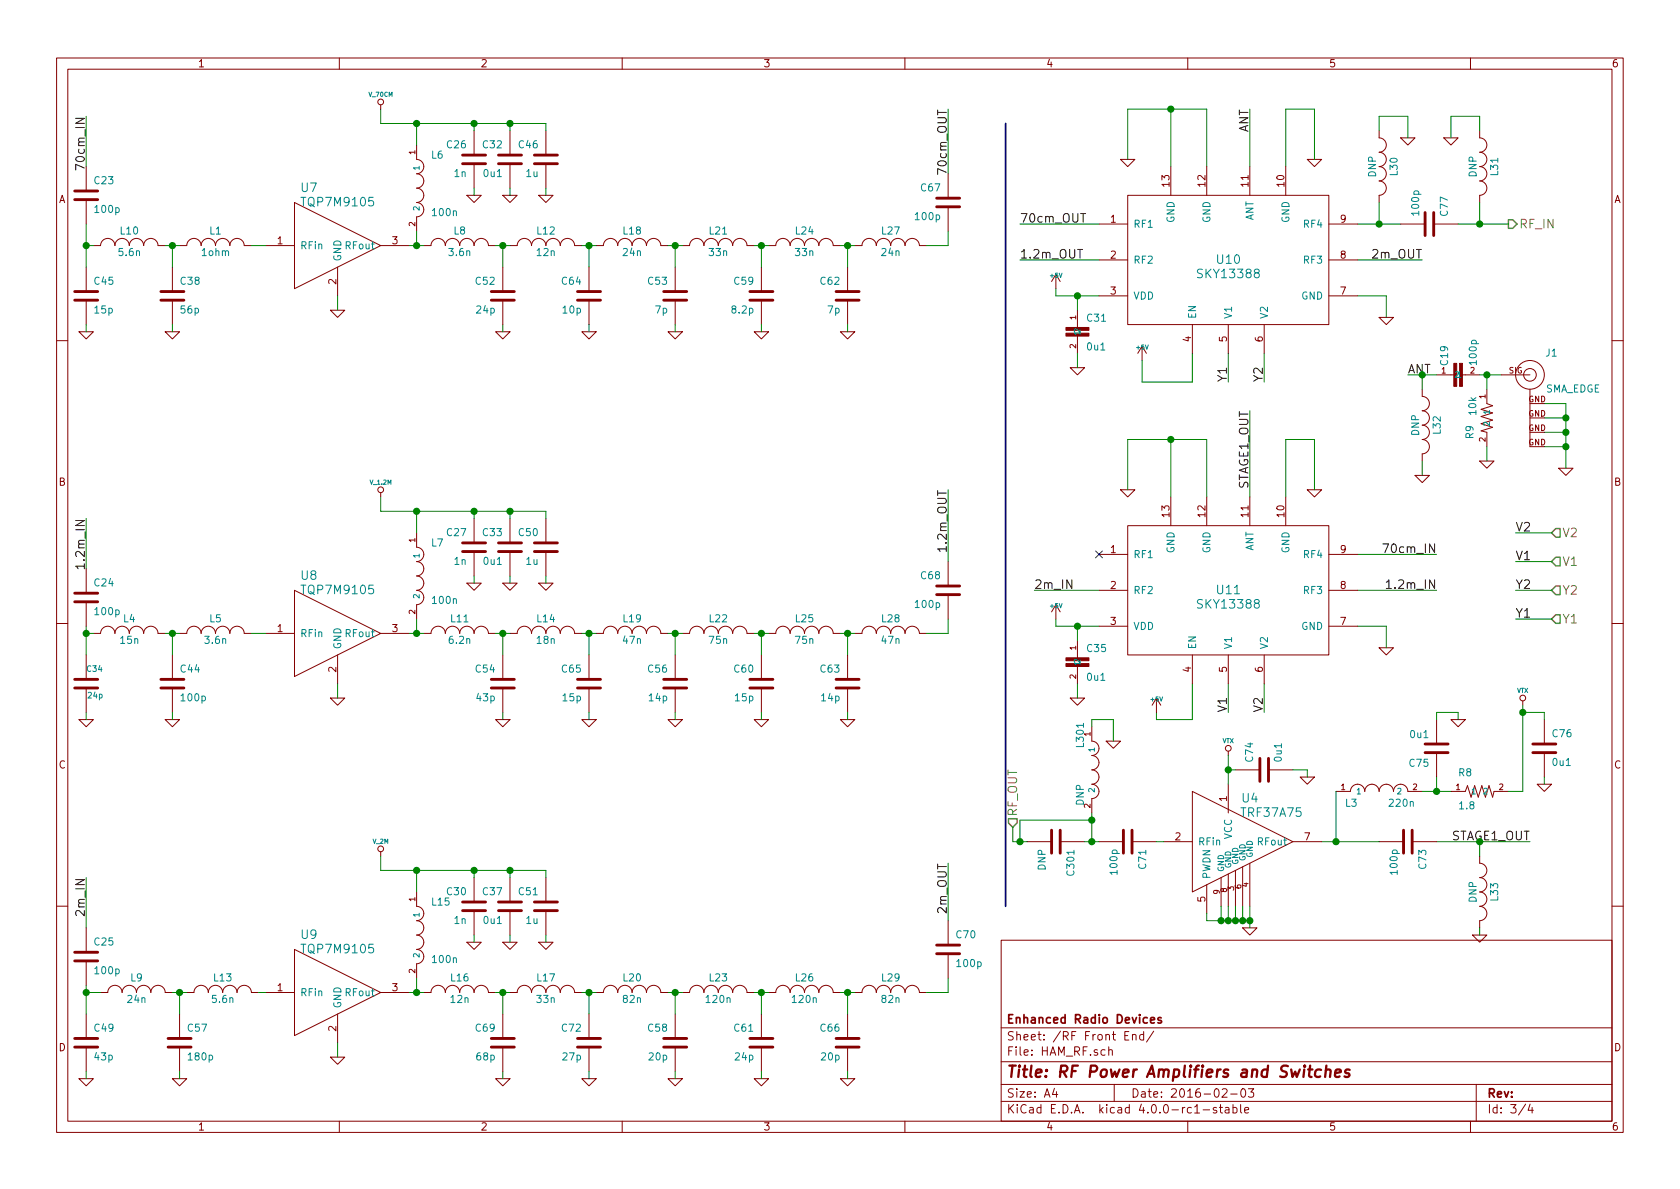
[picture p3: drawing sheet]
<svg xmlns="http://www.w3.org/2000/svg" width="297mm" height="210mm" viewBox="0 0 297 210" stroke-linecap="round" stroke-linejoin="round" font-family="sans-serif">
<g fill="none" stroke="#840000" stroke-width=".18">
<path d="M10 10.3h277v189.9h-277zM12 12.2h273v186.1h-273zM60 10.3v1.9M67.3 18.5v.8M110 10.3v1.9M160 10.3v1.9M210 10.3v1.9M260 10.3v1.9M15.2 29.5v4.3M15.2 35.3v4.3M52.1 35.8l15.2 7.6-15.2 7.6zM73.7 25.6v2.6a1.27 1.27 0 0 1 1.2 1.3 1.27 1.27 0 0 1-1.2 1.2 1.27 1.27 0 0 1 1.2 1.3 1.27 1.27 0 0 1-1.2 1.3 1.27 1.27 0 0 1 1.2 1.2 1.27 1.27 0 0 1-1.2 1.3 1.27 1.27 0 0 1 1.2 1.3 1.27 1.27 0 0 1-1.2 1.2v2.6"/>
<path d="M82.5 34.5h2.6l-1.3 1.3zM83.8 23.1v4.3M83.8 29v4.3M88.9 34.5h2.5l-1.2 1.3zM90.2 23.1v4.3M90.2 29v4.3M95.2 34.5h2.6l-1.3 1.3zM96.5 23.1v4.3M96.5 29v4.3M167.6 30.7v4.3M167.6 36.6v4.3M194.3 39.6h5.1"/>
<path d="M198.1 28.2h2.6l-1.3 1.3zM199.4 34.5h35.5v22.9h-35.5zM207 29.5v5M213.4 29.5v5M221 29.5v5M227.3 29.5v5M231.1 28.2h2.6l-1.3 1.3zM234.9 39.6h5.1M243.8 23.1v1.3a1.27 1.27 0 0 1 1.3 1.2 1.27 1.27 0 0 1-1.3 1.3 1.27 1.27 0 0 1 1.3 1.3 1.27 1.27 0 0 1-1.3 1.3 1.27 1.27 0 0 1 1.3 1.2 1.27 1.27 0 0 1-1.3 1.3 1.27 1.27 0 0 1 1.3 1.3 1.27 1.27 0 0 1-1.3 1.2v1.3M247.6 24.4h2.6l-1.3 1.2zM247.6 39.6h4.4M253.5 39.6h4.3"/>
<path d="M255.3 24.4h2.5l-1.3 1.2zM261.6 23.1v1.3a1.27 1.27 0 0 1 1.3 1.2 1.27 1.27 0 0 1-1.3 1.3 1.27 1.27 0 0 1 1.3 1.3 1.27 1.27 0 0 1-1.3 1.3 1.27 1.27 0 0 1 1.3 1.2 1.27 1.27 0 0 1-1.3 1.3 1.27 1.27 0 0 1 1.3 1.3 1.27 1.27 0 0 1-1.3 1.2v1.3M14 58.7h2.5l-1.3 1.2zM15.2 47.2v4.4M15.2 53.1v4.3M16.5 43.4h1.3a1.27 1.27 0 0 1 1.2-1.2 1.27 1.27 0 0 1 1.3 1.2 1.27 1.27 0 0 1 1.3-1.2 1.27 1.27 0 0 1 1.3 1.2 1.27 1.27 0 0 1 1.2-1.2 1.27 1.27 0 0 1 1.3 1.2 1.27 1.27 0 0 1 1.3-1.2 1.27 1.27 0 0 1 1.2 1.2h1.3M29.2 58.7h2.5l-1.2 1.2zM30.5 47.2v4.4M30.5 53.1v4.3M31.7 43.4h1.3a1.27 1.27 0 0 1 1.3-1.2 1.27 1.27 0 0 1 1.3 1.2 1.27 1.27 0 0 1 1.2-1.2 1.27 1.27 0 0 1 1.3 1.2 1.27 1.27 0 0 1 1.3-1.2 1.27 1.27 0 0 1 1.2 1.2 1.27 1.27 0 0 1 1.3-1.2 1.27 1.27 0 0 1 1.3 1.2h1.2M47 43.4h5.1M58.4 54.9h2.6l-1.3 1.2z"/>
<path d="M59.7 47.2v5.1M67.3 43.4h5.1M74.9 43.4h1.3a1.27 1.27 0 0 1 1.3-1.2 1.27 1.27 0 0 1 1.2 1.2 1.27 1.27 0 0 1 1.3-1.2 1.27 1.27 0 0 1 1.3 1.2 1.27 1.27 0 0 1 1.2-1.2 1.27 1.27 0 0 1 1.3 1.2 1.27 1.27 0 0 1 1.3-1.2 1.27 1.27 0 0 1 1.3 1.2h1.2M87.6 58.7h2.6l-1.3 1.2zM88.9 47.2v4.4M88.9 53.1v4.3M90.2 43.4h1.2a1.27 1.27 0 0 1 1.3-1.2 1.27 1.27 0 0 1 1.3 1.2 1.27 1.27 0 0 1 1.2-1.2 1.27 1.27 0 0 1 1.3 1.2 1.27 1.27 0 0 1 1.3-1.2 1.27 1.27 0 0 1 1.3 1.2 1.27 1.27 0 0 1 1.2-1.2 1.27 1.27 0 0 1 1.3 1.2h1.3M102.9 58.7h2.5l-1.3 1.2zM104.1 47.2v4.4M104.1 53.1v4.3M105.4 43.4h1.3a1.27 1.27 0 0 1 1.2-1.2 1.27 1.27 0 0 1 1.3 1.2 1.27 1.27 0 0 1 1.3-1.2 1.27 1.27 0 0 1 1.3 1.2 1.27 1.27 0 0 1 1.2-1.2 1.27 1.27 0 0 1 1.3 1.2 1.27 1.27 0 0 1 1.3-1.2 1.27 1.27 0 0 1 1.2 1.2h1.3M118.1 58.7h2.5l-1.2 1.2z"/>
<path d="M119.4 47.2v4.4M119.4 53.1v4.3M120.6 43.4h1.3a1.27 1.27 0 0 1 1.3-1.2 1.27 1.27 0 0 1 1.3 1.2 1.27 1.27 0 0 1 1.2-1.2 1.27 1.27 0 0 1 1.3 1.2 1.27 1.27 0 0 1 1.3-1.2 1.27 1.27 0 0 1 1.2 1.2 1.27 1.27 0 0 1 1.3-1.2 1.27 1.27 0 0 1 1.3 1.2h1.2M133.3 58.7h2.6l-1.3 1.2zM134.6 47.2v4.4M134.6 53.1v4.3M135.9 43.4h1.3a1.27 1.27 0 0 1 1.2-1.2 1.27 1.27 0 0 1 1.3 1.2 1.27 1.27 0 0 1 1.3-1.2 1.27 1.27 0 0 1 1.2 1.2 1.27 1.27 0 0 1 1.3-1.2 1.27 1.27 0 0 1 1.3 1.2 1.27 1.27 0 0 1 1.2-1.2 1.27 1.27 0 0 1 1.3 1.2h1.3M148.6 58.7h2.5l-1.2 1.2zM149.9 47.2v4.4M149.9 53.1v4.3M151.1 43.4h1.3a1.27 1.27 0 0 1 1.3-1.2 1.27 1.27 0 0 1 1.2 1.2 1.27 1.27 0 0 1 1.3-1.2 1.27 1.27 0 0 1 1.3 1.2 1.27 1.27 0 0 1 1.2-1.2 1.27 1.27 0 0 1 1.3 1.2 1.27 1.27 0 0 1 1.3-1.2 1.27 1.27 0 0 1 1.3 1.2h1.2M186.7 48.5l-.8 1.3"/>
<path d="M186.7 48.5v2.5M186.7 48.5l.8 1.3M190.5 54.9v3M190.5 59.4v3.1M194.3 46h5.1M194.3 52.3h5.1M210.8 57.4v5.1M217.2 57.4v5.1M223.5 57.4v5.1M234.9 46h5.1M234.9 52.3h5.1M243.8 56.1h2.6l-1.3 1.3z"/>
<path d="M10 60.2h2M189.2 65h2.6l-1.3 1.3zM201.9 61.2l-.7 1.3M201.9 61.2v2.5M201.9 61.2l.8 1.3M251.5 68.8v1.3a1.27 1.27 0 0 1 1.2 1.3 1.27 1.27 0 0 1-1.2 1.2 1.27 1.27 0 0 1 1.2 1.3 1.27 1.27 0 0 1-1.2 1.3 1.27 1.27 0 0 1 1.2 1.2 1.27 1.27 0 0 1-1.2 1.3 1.27 1.27 0 0 1 1.2 1.3 1.27 1.27 0 0 1-1.2 1.3v1.2M254 66.3h3M258.6 66.3h3M262.9 68.8v2.6l1 .3-2 .7 2 .6-2 .7 2 .6-2 .6 2 .7-2 .6 1 .2v2.6M265.4 66.3h5.1M270.5 68.8v10.2h2.5M270.5 76.4h2.5"/>
<path d="M270.5 73.9h2.5M270.5 71.4h2.5M285 60.2h2M67.3 87.1v.8M73.7 94.2v2.6a1.27 1.27 0 0 1 1.2 1.2 1.27 1.27 0 0 1-1.2 1.3 1.27 1.27 0 0 1 1.2 1.3 1.27 1.27 0 0 1-1.2 1.2 1.27 1.27 0 0 1 1.2 1.3 1.27 1.27 0 0 1-1.2 1.3 1.27 1.27 0 0 1 1.2 1.3 1.27 1.27 0 0 1-1.2 1.2v2.6M83.8 91.7v4.3M83.8 97.5v4.3M90.2 91.7v4.3M90.2 97.5v4.3M96.5 91.7v4.3M96.5 97.5v4.3M167.6 99.3v4.3"/>
<path d="M194.3 98h5.1M198.1 86.6h2.6l-1.3 1.3zM199.4 93h35.5v22.8h-35.5zM207 87.9v5.1M213.4 87.9v5.1M221 87.9v5.1M227.3 87.9v5.1M231.1 86.6h2.6l-1.3 1.3zM234.9 98h5.1M250.2 84.1h2.5l-1.2 1.2zM261.6 81.5h2.6l-1.3 1.3zM275.6 82.8h2.5l-1.2 1.3z"/>
<path d="M10 110.3h2M15.2 100.6v4.3M15.2 106.4v4.3M15.2 115.8v4.3M16.5 112h1.3a1.27 1.27 0 0 1 1.2-1.3 1.27 1.27 0 0 1 1.3 1.3 1.27 1.27 0 0 1 1.3-1.3 1.27 1.27 0 0 1 1.3 1.3 1.27 1.27 0 0 1 1.2-1.3 1.27 1.27 0 0 1 1.3 1.3 1.27 1.27 0 0 1 1.3-1.3 1.27 1.27 0 0 1 1.2 1.3h1.3M30.5 115.8v4.3M31.7 112h1.3a1.27 1.27 0 0 1 1.3-1.3 1.27 1.27 0 0 1 1.3 1.3 1.27 1.27 0 0 1 1.2-1.3 1.27 1.27 0 0 1 1.3 1.3 1.27 1.27 0 0 1 1.3-1.3 1.27 1.27 0 0 1 1.2 1.3 1.27 1.27 0 0 1 1.3-1.3 1.27 1.27 0 0 1 1.3 1.3h1.2M47 112h5.1M52.1 104.4l15.2 7.6-15.2 7.6zM59.7 115.8v5.1M67.3 112h5.1M74.9 112h1.3a1.27 1.27 0 0 1 1.3-1.3 1.27 1.27 0 0 1 1.2 1.3 1.27 1.27 0 0 1 1.3-1.3 1.27 1.27 0 0 1 1.3 1.3 1.27 1.27 0 0 1 1.2-1.3 1.27 1.27 0 0 1 1.3 1.3 1.27 1.27 0 0 1 1.3-1.3 1.27 1.27 0 0 1 1.3 1.3h1.2"/>
<path d="M82.5 103.1h2.6l-1.3 1.3zM88.9 103.1h2.5l-1.2 1.3zM88.9 115.8v4.3M90.2 112h1.2a1.27 1.27 0 0 1 1.3-1.3 1.27 1.27 0 0 1 1.3 1.3 1.27 1.27 0 0 1 1.2-1.3 1.27 1.27 0 0 1 1.3 1.3 1.27 1.27 0 0 1 1.3-1.3 1.27 1.27 0 0 1 1.3 1.3 1.27 1.27 0 0 1 1.2-1.3 1.27 1.27 0 0 1 1.3 1.3h1.3M95.2 103.1h2.6l-1.3 1.3zM104.1 115.8v4.3M105.4 112h1.3a1.27 1.27 0 0 1 1.2-1.3 1.27 1.27 0 0 1 1.3 1.3 1.27 1.27 0 0 1 1.3-1.3 1.27 1.27 0 0 1 1.3 1.3 1.27 1.27 0 0 1 1.2-1.3 1.27 1.27 0 0 1 1.3 1.3 1.27 1.27 0 0 1 1.3-1.3 1.27 1.27 0 0 1 1.2 1.3h1.3M119.4 115.8v4.3M120.6 112h1.3a1.27 1.27 0 0 1 1.3-1.3 1.27 1.27 0 0 1 1.3 1.3 1.27 1.27 0 0 1 1.2-1.3 1.27 1.27 0 0 1 1.3 1.3 1.27 1.27 0 0 1 1.3-1.3 1.27 1.27 0 0 1 1.2 1.3 1.27 1.27 0 0 1 1.3-1.3 1.27 1.27 0 0 1 1.3 1.3h1.2M134.6 115.8v4.3M135.9 112h1.3a1.27 1.27 0 0 1 1.2-1.3 1.27 1.27 0 0 1 1.3 1.3 1.27 1.27 0 0 1 1.3-1.3 1.27 1.27 0 0 1 1.2 1.3 1.27 1.27 0 0 1 1.3-1.3 1.27 1.27 0 0 1 1.3 1.3 1.27 1.27 0 0 1 1.2-1.3 1.27 1.27 0 0 1 1.3 1.3h1.3M149.9 115.8v4.3"/>
<path d="M151.1 112h1.3a1.27 1.27 0 0 1 1.3-1.3 1.27 1.27 0 0 1 1.2 1.3 1.27 1.27 0 0 1 1.3-1.3 1.27 1.27 0 0 1 1.3 1.3 1.27 1.27 0 0 1 1.2-1.3 1.27 1.27 0 0 1 1.3 1.3 1.27 1.27 0 0 1 1.3-1.3 1.27 1.27 0 0 1 1.3 1.3h1.2M167.6 105.2v4.3M186.7 106.9v2.6M186.7 106.9l-.8 1.3M186.7 106.9l.8 1.3M190.5 113.3v3M190.5 117.9v3M194.3 104.4h5.1M194.3 110.7h5.1M210.8 115.8v5.1M217.2 115.8v5.1M223.5 115.8v5.1"/>
<path d="M234.9 104.4h5.1M234.9 110.7h5.1M243.8 114.5h2.6l-1.3 1.3zM285 110.3h2M14 127.2h2.5l-1.3 1.3zM15.2 121.7v4.3M29.2 127.2h2.5l-1.2 1.3zM30.5 121.7v4.3M58.4 123.4h2.6l-1.3 1.3zM87.6 127.2h2.6l-1.3 1.3zM88.9 121.7v4.3M102.9 127.2h2.5l-1.3 1.3z"/>
<path d="M104.1 121.7v4.3M118.1 127.2h2.5l-1.2 1.3zM119.4 121.7v4.3M133.3 127.2h2.6l-1.3 1.3zM134.6 121.7v4.3M148.6 127.2h2.5l-1.2 1.3zM149.9 121.7v4.3M189.2 123.4h2.6l-1.3 1.3zM193 128.5v2.6a1.27 1.27 0 0 1 1.3 1.2 1.27 1.27 0 0 1-1.3 1.3 1.27 1.27 0 0 1 1.3 1.3 1.27 1.27 0 0 1-1.3 1.2 1.27 1.27 0 0 1 1.3 1.3 1.27 1.27 0 0 1-1.3 1.3 1.27 1.27 0 0 1 1.3 1.2 1.27 1.27 0 0 1-1.3 1.3v2.6M195.6 131.1h2.5l-1.3 1.2zM204.5 123.4l-.8 1.3M204.5 123.4v2.6"/>
<path d="M204.5 123.4l.7 1.3M210.8 139.9l17.8 8.9-17.8 8.9zM217.2 132.8v.8M217.2 138.7v5.1M218.4 136.1h4.4M224.3 136.1h4.3M229.9 137.4h2.5l-1.3 1.3zM236.2 139.9h2.6a1.27 1.27 0 0 1 1.2-1.2 1.27 1.27 0 0 1 1.3 1.2 1.27 1.27 0 0 1 1.3-1.2 1.27 1.27 0 0 1 1.2 1.2 1.27 1.27 0 0 1 1.3-1.2 1.27 1.27 0 0 1 1.3 1.2 1.27 1.27 0 0 1 1.2-1.2 1.27 1.27 0 0 1 1.3 1.2h2.6M254 127.2v4.4M254 133.1v4.3M256.5 127.2h2.6l-1.3 1.3zM256.5 139.9h2.6l.4-1 .6 2.1 .6-2.1 .7 2.1 .6-2.1 .6 2.1 .7-2.1 .6 2.1 .3-1.1h2.5"/>
<path d="M269.2 123.9v.8M271.8 138.7h2.5l-1.3 1.2zM273 127.2v4.4M273 133.1v4.3M67.3 150.6v.8M73.7 157.7v2.6a1.27 1.27 0 0 1 1.2 1.2 1.27 1.27 0 0 1-1.2 1.3 1.27 1.27 0 0 1 1.2 1.3 1.27 1.27 0 0 1-1.2 1.2 1.27 1.27 0 0 1 1.2 1.3 1.27 1.27 0 0 1-1.2 1.3 1.27 1.27 0 0 1 1.2 1.3 1.27 1.27 0 0 1-1.2 1.2v2.6M83.8 155.2v4.3M90.2 155.2v4.3M96.5 155.2v4.3M181.6 148.8h4.3M187.5 148.8h4.3M194.3 148.8h4.3"/>
<path d="M200.2 148.8h4.3M205.7 148.8h5.1M213.4 156.5v5M215.9 155.2v5.1M217.2 154.6v5.7M218.4 153.9v6.4M219.7 153.3v7M221 152.7v7.6M228.6 148.8h5.1M243.8 148.8h4.4M249.7 148.8h4.3M261.6 151.4v1.2a1.27 1.27 0 0 1 1.3 1.3 1.27 1.27 0 0 1-1.3 1.3 1.27 1.27 0 0 1 1.3 1.3 1.27 1.27 0 0 1-1.3 1.2 1.27 1.27 0 0 1 1.3 1.3 1.27 1.27 0 0 1-1.3 1.3 1.27 1.27 0 0 1 1.3 1.2 1.27 1.27 0 0 1-1.3 1.3v1.3"/>
<path d="M10 160.2h2M15.2 164.1v4.3M15.2 169.9v4.3M15.2 179.3v4.3M17.8 175.5h1.2a1.27 1.27 0 0 1 1.3-1.3 1.27 1.27 0 0 1 1.3 1.3 1.27 1.27 0 0 1 1.3-1.3 1.27 1.27 0 0 1 1.2 1.3 1.27 1.27 0 0 1 1.3-1.3 1.27 1.27 0 0 1 1.3 1.3 1.27 1.27 0 0 1 1.2-1.3 1.27 1.27 0 0 1 1.3 1.3h1.3M31.7 179.3v4.3M33 175.5h1.3a1.27 1.27 0 0 1 1.3-1.3 1.27 1.27 0 0 1 1.2 1.3 1.27 1.27 0 0 1 1.3-1.3 1.27 1.27 0 0 1 1.3 1.3 1.27 1.27 0 0 1 1.2-1.3 1.27 1.27 0 0 1 1.3 1.3 1.27 1.27 0 0 1 1.3-1.3 1.27 1.27 0 0 1 1.2 1.3h1.3M47 175.5h5.1M52.1 167.9l15.2 7.6-15.2 7.6zM59.7 179.3v5.1M67.3 175.5h5.1M74.9 175.5h1.3a1.27 1.27 0 0 1 1.3-1.3 1.27 1.27 0 0 1 1.2 1.3 1.27 1.27 0 0 1 1.3-1.3 1.27 1.27 0 0 1 1.3 1.3 1.27 1.27 0 0 1 1.2-1.3 1.27 1.27 0 0 1 1.3 1.3 1.27 1.27 0 0 1 1.3-1.3 1.27 1.27 0 0 1 1.3 1.3h1.2"/>
<path d="M82.5 166.6h2.6l-1.3 1.3zM83.8 161v4.3M88.9 166.6h2.5l-1.2 1.3zM88.9 179.3v4.3M90.2 175.5h1.2a1.27 1.27 0 0 1 1.3-1.3 1.27 1.27 0 0 1 1.3 1.3 1.27 1.27 0 0 1 1.2-1.3 1.27 1.27 0 0 1 1.3 1.3 1.27 1.27 0 0 1 1.3-1.3 1.27 1.27 0 0 1 1.3 1.3 1.27 1.27 0 0 1 1.2-1.3 1.27 1.27 0 0 1 1.3 1.3h1.3M90.2 161v4.3M95.2 166.6h2.6l-1.3 1.3zM96.5 161v4.3M104.1 179.3v4.3M105.4 175.5h1.3a1.27 1.27 0 0 1 1.2-1.3 1.27 1.27 0 0 1 1.3 1.3 1.27 1.27 0 0 1 1.3-1.3 1.27 1.27 0 0 1 1.3 1.3 1.27 1.27 0 0 1 1.2-1.3 1.27 1.27 0 0 1 1.3 1.3 1.27 1.27 0 0 1 1.3-1.3 1.27 1.27 0 0 1 1.2 1.3h1.3M119.4 179.3v4.3M120.6 175.5h1.3a1.27 1.27 0 0 1 1.3-1.3 1.27 1.27 0 0 1 1.3 1.3 1.27 1.27 0 0 1 1.2-1.3 1.27 1.27 0 0 1 1.3 1.3 1.27 1.27 0 0 1 1.3-1.3 1.27 1.27 0 0 1 1.2 1.3 1.27 1.27 0 0 1 1.3-1.3 1.27 1.27 0 0 1 1.3 1.3h1.2"/>
<path d="M134.6 179.3v4.3M135.9 175.5h1.3a1.27 1.27 0 0 1 1.2-1.3 1.27 1.27 0 0 1 1.3 1.3 1.27 1.27 0 0 1 1.3-1.3 1.27 1.27 0 0 1 1.2 1.3 1.27 1.27 0 0 1 1.3-1.3 1.27 1.27 0 0 1 1.3 1.3 1.27 1.27 0 0 1 1.2-1.3 1.27 1.27 0 0 1 1.3 1.3h1.3M149.9 179.3v4.3M151.1 175.5h1.3a1.27 1.27 0 0 1 1.3-1.3 1.27 1.27 0 0 1 1.2 1.3 1.27 1.27 0 0 1 1.3-1.3 1.27 1.27 0 0 1 1.3 1.3 1.27 1.27 0 0 1 1.2-1.3 1.27 1.27 0 0 1 1.3 1.3 1.27 1.27 0 0 1 1.3-1.3 1.27 1.27 0 0 1 1.3 1.3h1.2M167.6 162.8v4.3M167.6 168.7v4.3M177 166.3h108v32h-108zM219.7 164.1h2.5l-1.2 1.2zM260.3 165.3h2.6l-1.3 1.3zM285 160.2h2M14 190.7h2.5l-1.3 1.3zM15.2 185.2v4.3"/>
<path d="M30.5 190.7h2.5l-1.3 1.3zM31.7 185.2v4.3M58.4 186.9h2.6l-1.3 1.3zM60 198.3v1.9M87.6 190.7h2.6l-1.3 1.3zM88.9 185.2v4.3M102.9 190.7h2.5l-1.3 1.3zM104.1 185.2v4.3M110 198.3v1.9M118.1 190.7h2.5l-1.2 1.3zM119.4 185.2v4.3M133.3 190.7h2.6l-1.3 1.3z"/>
<path d="M134.6 185.2v4.3M148.6 190.7h2.5l-1.2 1.3zM149.9 185.2v4.3M160 198.3v1.9M177 194.8h108M177 191.8h108M177 187.8h108M177 181.8h108M186.4 192.5l-.3 1h.9M186.8 193v1M196 185.7l.2-.1 .4 .1 .1 .9M196 185.1v1.5"/>
<path d="M197 191.8v3M198.9 183.1h.5M199.6 182.4h-.7v1.5h.7M200.2 183.1l.2-.2 .4 .1 .1 .9M200.2 182.9v1M202.2 183l-.4-.1-.3 .3 .1 .6 .2 .1 .4-.1M202.2 182.4v1.5M204 182.3l-1.3 2M210 198.3v1.9M211.2 196.8h.9M212.7 196.3h1.2M215.1 195.9a.37 .37 0 0 0-.6 .1l.1 .3 .5 .1 .1 .1-.3 .3-.4-.1"/>
<path d="M215.6 195.8h.6M215.8 195.3v1.3l.4 .2M216.1 192.7l.2-.2h.4l.3 .5-1 1h1M216.7 195.9h.5l.1 .9M217.3 196.2l-.5 .1-.2 .2 .2 .3 .5-.1M217.6 193.5h1.1M218 195.9l.4-.1 .3 .3-.1 .6h-.6M218 195.3v1.5M219.4 195.3v1.3l.2 .2M219.5 192.7l.2-.2a.81 .81 0 0 1 .6 .6 .81 .81 0 0 1-.3 .8l-.1 .1a.79 .79 0 0 1-.4-1.3zM220.1 196.3l.7-.1-.1-.3-.4-.1-.2 .2v.7h.6M220.7 192.5h1l-.5 .6 .4 .1v.7l-.2 .1-.7-.1"/>
<path d="M260 198.3v1.9M261 191.8v6.5M269.7 195.2l-1.2 2M270.5 195.2l-.3 1.1h.9M270.9 195.8v1"/>
<circle cx="67.3" cy="18" r=".51"/>
<circle cx="270.5" cy="66.3" r="2.54"/>
<circle cx="270.5" cy="66.3" r="1.12"/>
<circle cx="67.3" cy="86.6" r=".51"/>
<circle cx="217.2" cy="132.3" r=".51"/>
<circle cx="269.2" cy="123.4" r=".51"/>
<circle cx="67.3" cy="150.1" r=".51"/>
</g>
<path d="M233.6 189.2a.7 .7 0 0 0-1 .3v.8l.2 .1 .6-.1M234.4 189.3a.52 .52 0 0 1 .9 .1l-.1 1M234.5 188.4l-.2 2M236.1 189.8l1-.2-.1-.4h-.8l-.2 1 .3 .2 .6-.1M238.6 189.2l-.4-.1-.4 .4 .3 .3 .4 .1 .1 .3-.1 .1-.2 .1-.6-.1" fill="none" stroke="#840000" stroke-width=".41"/>
<path d="M203.4 180.4l.7-.1v-.3l-.4-.1-.3 .2 .1 .7h.6M205.3 180a.37 .37 0 0 0-.6 .1l.1 .3 .5 .1 .1 .1-.2 .3-.5-.1" fill="none" stroke="#840000" stroke-width=".3"/>
<path d="M266.7 38.9h.8l.7 .7-.7 .8h-.8zM274.3 99.3l.8-.8h.7v1.6h-.7zM274.3 94.2l.8-.7h.7v1.5h-.7zM275.1 108.7h.7v1.5h-.7l-.8-.7zM275.1 103.6h.7v1.6h-.7l-.8-.8zM178.3 144.8h1.5v.7l-.7 .8-.8-.8z" fill="none" stroke="#848400" stroke-width=".25"/>
<g fill="#008400" stroke="#008400" stroke-width=".25">
<circle cx="276.9" cy="76.4" r=".51"/>
<circle cx="276.9" cy="73.9" r=".51"/>
<circle cx="276.9" cy="79" r=".51"/>
<circle cx="236.2" cy="148.8" r=".51"/>
<circle cx="30.5" cy="43.4" r=".51"/>
<circle cx="104.1" cy="43.4" r=".51"/>
<circle cx="88.9" cy="43.4" r=".51"/>
<circle cx="83.8" cy="21.8" r=".51"/>
<circle cx="73.7" cy="21.8" r=".51"/>
<circle cx="90.2" cy="21.8" r=".51"/>
<circle cx="15.2" cy="175.5" r=".51"/>
<circle cx="31.8" cy="175.5" r=".51"/>
<circle cx="104.1" cy="175.5" r=".51"/>
<circle cx="88.9" cy="175.5" r=".51"/>
<circle cx="73.7" cy="153.9" r=".51"/>
<circle cx="73.7" cy="175.5" r=".51"/>
<circle cx="15.2" cy="112" r=".51"/>
<circle cx="30.5" cy="112" r=".51"/>
<circle cx="104.1" cy="112" r=".51"/>
<circle cx="88.9" cy="112" r=".51"/>
<circle cx="73.7" cy="90.4" r=".51"/>
<circle cx="73.7" cy="112" r=".51"/>
<circle cx="207" cy="19.3" r=".51"/>
<circle cx="190.5" cy="52.3" r=".51"/>
<circle cx="190.5" cy="110.7" r=".51"/>
<circle cx="207" cy="77.7" r=".51"/>
<circle cx="15.2" cy="43.4" r=".51"/>
<circle cx="134.6" cy="43.4" r=".51"/>
<circle cx="149.9" cy="43.4" r=".51"/>
<circle cx="119.4" cy="43.4" r=".51"/>
<circle cx="73.7" cy="43.4" r=".51"/>
<circle cx="83.8" cy="90.4" r=".51"/>
<circle cx="90.2" cy="90.4" r=".51"/>
<circle cx="83.8" cy="153.9" r=".51"/>
<circle cx="90.2" cy="153.9" r=".51"/>
<circle cx="134.6" cy="112" r=".51"/>
<circle cx="149.9" cy="112" r=".51"/>
<circle cx="119.4" cy="112" r=".51"/>
<circle cx="134.6" cy="175.5" r=".51"/>
<circle cx="149.9" cy="175.5" r=".51"/>
<circle cx="119.4" cy="175.5" r=".51"/>
<circle cx="217.2" cy="136.1" r=".51"/>
<circle cx="254" cy="139.9" r=".51"/>
<circle cx="269.2" cy="126" r=".51"/>
<circle cx="243.8" cy="39.6" r=".51"/>
<circle cx="261.6" cy="39.6" r=".51"/>
<circle cx="251.5" cy="66.3" r=".51"/>
<circle cx="262.9" cy="66.3" r=".51"/>
<circle cx="221" cy="162.8" r=".51"/>
<circle cx="215.9" cy="162.8" r=".51"/>
<circle cx="217.2" cy="162.8" r=".51"/>
<circle cx="218.4" cy="162.8" r=".51"/>
<circle cx="219.7" cy="162.8" r=".51"/>
<circle cx="180.3" cy="148.8" r=".51"/>
<circle cx="193" cy="148.8" r=".51"/>
<circle cx="193" cy="145" r=".51"/>
</g>
<g fill="none" stroke="#008400" stroke-width=".18">
<path d="M67.3 19.3v2.5h29.2v1.3M167.6 19.3v11.4M207 19.3v10.2M221 19.3v10.2M15.2 20.6v8.9M15.2 39.6v7.6M73.7 21.8v3.8M83.8 21.8v1.3M83.8 33.3v1.2M90.2 21.8v1.3M90.2 33.3v1.2M96.5 33.3v1.2"/>
<path d="M180.3 39.6h14M199.4 28.2v-8.9h14v10.2M232.4 28.2v-8.9h-5.1v10.2M240 39.6h7.6M243.8 23.1v-2.5h5.1v3.8M243.8 35.8v3.8M257.8 39.6h8.9M261.6 23.1v-2.5h-5.1v3.8M261.6 35.8v3.8M15.2 57.4v1.3M15.2 43.4h1.3M29.2 43.4h2.5"/>
<path d="M30.5 43.4v3.8M30.5 57.4v1.3M44.4 43.4h2.6M59.7 52.3v2.6M72.4 43.4h2.5M73.7 40.9v2.5M87.6 43.4h2.6M88.9 43.4v3.8M88.9 57.4v1.3M102.9 43.4h2.5M104.1 43.4v3.8M104.1 57.4v1.3"/>
<path d="M118.1 43.4h2.5M119.4 43.4v3.8M119.4 57.4v1.3M133.3 43.4h2.6M134.6 43.4v3.8M134.6 57.4v1.3M148.6 43.4h2.5M149.9 43.4v3.8M149.9 57.4v1.3M167.6 40.9v2.5h-3.8M180.3 46h14M186.7 51v1.3h7.6"/>
<path d="M190.5 52.3v2.6M240 46h11.5M240 52.3h5.1v3.8M190.5 62.5v2.5M207 77.7v10.2M210.8 62.5v5.1h-8.9v-3.9M217.2 62.5v5.1M221 72.6v15.3M223.5 62.5v5.1M248.9 66.3h5.1M251.5 66.3v2.5M261.6 66.3h3.8"/>
<path d="M262.9 66.3v2.5M262.9 79v2.5M273 76.4h3.9M273 71.4h3.9v11.4M273 73.9h3.9M273 79h3.9M15.2 91.7v8.9M67.3 87.9v2.5h29.2v1.3M73.7 90.4v3.8M83.8 90.4v1.3M90.2 90.4v1.3M167.6 86.6v12.7"/>
<path d="M199.4 86.6v-8.9h14v10.2M232.4 86.6v-8.9h-5.1v10.2M240 98h14M251.5 81.5v2.6M268 94.2h6.3M268 99.3h6.3M15.2 110.7v5.1M15.2 112h1.3M29.2 112h2.5M30.5 112v3.8M44.4 112h2.6M72.4 112h2.5"/>
<path d="M73.7 109.5v2.5M83.8 101.8v1.3M87.6 112h2.6M88.9 112v3.8M90.2 101.8v1.3M96.5 101.8v1.3M102.9 112h2.5M104.1 112v3.8M118.1 112h2.5M119.4 112v3.8M133.3 112h2.6M134.6 112v3.8"/>
<path d="M148.6 112h2.5M149.9 112v3.8M167.6 109.5v2.5h-3.8M182.9 104.4h11.4M186.7 109.5v1.2h7.6M190.5 110.7v2.6M240 110.7h5.1v3.8M240 104.4h14M268 104.4h6.3M268 109.5h6.3M15.2 126v1.2M30.5 126v1.2"/>
<path d="M59.7 120.9v2.5M88.9 126v1.2M104.1 126v1.2M119.4 126v1.2M134.6 126v1.2M149.9 126v1.2M190.5 120.9v2.5M193 128.5v-1.3h3.8v3.9M210.8 120.9v6.3h-6.3v-1.2M217.2 120.9v5.1M217.2 133.6v5.1M217.2 136.1h1.2"/>
<path d="M223.5 120.9v5.1M228.6 136.1h2.5v1.3M236.2 139.9v8.9M251.5 139.9h5M254 127.2v-1.2h3.8v1.2M254 137.4v2.5M269.2 126h3.8v1.2M269.2 124.7v15.2h-2.5M273 137.4v1.3M15.2 155.2v8.9M67.3 151.4v2.5h29.2v1.3M73.7 153.9v3.8"/>
<path d="M83.8 153.9v1.3M90.2 153.9v1.3M167.6 152.6v10.2M179.1 146.3v2.5h2.5M191.8 148.8h2.5M193 145h-12.7v3.8M193 143.8v5M204.5 148.8h1.2M233.7 148.8h10.1M254 148.8h16.5M261.6 148.8v2.6M15.2 174.2v5.1"/>
<path d="M15.2 175.5h2.6M30.5 175.5h2.5M31.7 175.5v3.8M45.7 175.5h1.3M72.4 175.5h2.5M73.7 173v2.5M83.8 165.3v1.3M87.6 175.5h2.6M88.9 175.5v3.8M90.2 165.3v1.3M96.5 165.3v1.3M102.9 175.5h2.5"/>
<path d="M104.1 175.5v3.8M118.1 175.5h2.5M119.4 175.5v3.8M133.3 175.5h2.6M134.6 175.5v3.8M148.6 175.5h2.5M149.9 175.5v3.8M167.6 173v2.5h-3.8M213.4 161.5v1.3h7.6M215.9 160.3v2.5M217.2 160.3v2.5M218.4 160.3v2.5"/>
<path d="M219.7 160.3v2.5M221 160.3v3.8M261.6 164.1v1.2M15.2 189.5v1.2M31.7 189.5v1.2M59.7 184.4v2.5M88.9 189.5v1.2M104.1 189.5v1.2M119.4 189.5v1.2M134.6 189.5v1.2M149.9 189.5v1.2"/>
</g>
<g fill="#840000" stroke="#840000" stroke-width=".18">
<path d="M258.1 64.3h.5v4h-.5z"/>
<path d="M257 64.3h.6v4h-.6z"/>
<path d="M188.5 58.9h4v.5h-4z"/>
<path d="M188.5 57.9h4v.5h-4z"/>
<path d="M188.5 117.3h4v.6h-4z"/>
<path d="M188.5 116.3h4v.5h-4z"/>
</g>
<g fill="none" stroke="#840000" stroke-width=".51">
<path d="M13.2 35.3h4.1M13.2 33.8h4.1M81.8 29h4.1M81.8 27.4h4.1M88.1 29h4.1M88.1 27.4h4.1M94.5 29h4.1M94.5 27.4h4.1M165.6 36.6h4.1M165.6 35h4.1M252 37.6v4.1M253.5 37.6v4.1"/>
<path d="M13.2 53.1h4.1M13.2 51.6h4.1M28.4 53.1h4.1M28.4 51.6h4.1M86.9 53.1h4M86.9 51.6h4M102.1 53.1h4.1M102.1 51.6h4.1M117.3 53.1h4.1M117.3 51.6h4.1M132.6 53.1h4.1M132.6 51.6h4.1"/>
<path d="M147.8 53.1h4.1M147.8 51.6h4.1M81.8 97.5h4.1M81.8 96h4.1M88.1 97.5h4.1M88.1 96h4.1M94.5 97.5h4.1M94.5 96h4.1M13.2 106.4h4.1M13.2 104.9h4.1M165.6 105.2h4.1M165.6 103.6h4.1"/>
<path d="M13.2 121.7h4.1M13.2 120.1h4.1M28.4 121.7h4.1M28.4 120.1h4.1M86.9 121.7h4M86.9 120.1h4M102.1 121.7h4.1M102.1 120.1h4.1M117.3 121.7h4.1M117.3 120.1h4.1M132.6 121.7h4.1M132.6 120.1h4.1"/>
<path d="M147.8 121.7h4.1M147.8 120.1h4.1M222.8 134.1v4.1M224.3 134.1v4.1M252 131.6h4M252 133.1h4M271 131.6h4.1M271 133.1h4.1M81.8 159.5h4.1M88.1 159.5h4.1M94.5 159.5h4.1M185.9 146.8v4.1"/>
<path d="M187.5 146.8v4.1M198.6 146.8v4.1M200.2 146.8v4.1M248.2 146.8v4.1M249.7 146.8v4.1M13.2 169.9h4.1M13.2 168.4h4.1M81.8 161h4.1M88.1 161h4.1M94.5 161h4.1M165.6 168.7h4.1M165.6 167.1h4.1"/>
<path d="M13.2 185.2h4.1M13.2 183.6h4.1M29.7 185.2h4.1M29.7 183.6h4.1M86.9 185.2h4M86.9 183.6h4M102.1 185.2h4.1M102.1 183.6h4.1M117.3 185.2h4.1M117.3 183.6h4.1M132.6 185.2h4.1M132.6 183.6h4.1"/>
<path d="M147.8 185.2h4.1M147.8 183.6h4.1"/>
</g>
<path d="M177.8 21.8v138.5" fill="none" stroke="#000084" stroke-width=".3"/>
<path d="M14.9 29.7l-1.5-.6v1M191.1 37.8h.8M14.9 99.7v.9M244.5 96.2h1l-.6 1.5M14.9 100.1h-1.5l.4 .5M245.1 103l.5-.5v1.6M245.1 104.1h.9" fill="none" stroke="#000" stroke-width=".18"/>
<path d="M193.7 97.4l1.2 1.2M194.9 97.4l-1.2 1.2" fill="none" stroke="#000084" stroke-width=".18"/>
<text font-size="2.8" fill="#840000" x="178" y="190.5">Title: RF Power Amplifiers and Switches</text>
<g font-size="2.1">
<text x="220.7" y="23.7" transform="rotate(-90 220.7 23.7)">ANT</text>
<text x="15" y="29.3" transform="rotate(-90 15 29.3)">70cm_IN</text>
<text x="167.4" y="30.4" transform="rotate(-90 167.4 30.4)">70cm_OUT</text>
<text x="180.3" y="39.4">70cm_OUT</text>
<text x="180.3" y="45.7">1.2m_OUT</text>
<text x="242.7" y="45.7">2m_OUT</text>
<text x="216.9" y="67.6" transform="rotate(-90 216.9 67.6)">Y1</text>
<text x="223.3" y="67.6" transform="rotate(-90 223.3 67.6)">Y2</text>
<text x="248.9" y="66">ANT</text>
<text x="220.7" y="86.8" transform="rotate(-90 220.7 86.8)">STAGE1_OUT</text>
<text x="268" y="94">V2</text>
<text x="15" y="99.8" transform="rotate(-90 15 99.8)">1.2m_IN</text>
<text x="167.4" y="97.1" transform="rotate(-90 167.4 97.1)">1.2m_OUT</text>
<text x="245.3" y="97.8">70cm_IN</text>
<text x="268" y="99.1">V1</text>
<text x="182.9" y="104.1">2m_IN</text>
<text x="245.9" y="104.1">1.2m_IN</text>
<text x="268" y="104.1">Y2</text>
<text x="268" y="109.2">Y1</text>
<text x="216.9" y="126" transform="rotate(-90 216.9 126)">V1</text>
<text x="223.3" y="126" transform="rotate(-90 223.3 126)">V2</text>
<text x="15" y="161.6" transform="rotate(-90 15 161.6)">2m_IN</text>
<text x="167.4" y="161.4" transform="rotate(-90 167.4 161.4)">2m_OUT</text>
</g>
<g font-size="2.1" fill="#008484">
<text x="53.3" y="34">U7</text>
<text x="53.7" y="36.5">TQP7M9105</text>
<text x="215.2" y="46.7">U10</text>
<text x="212" y="49.2">SKY13388</text>
<text x="53.3" y="102.5">U8</text>
<text x="53.7" y="105.1">TQP7M9105</text>
<text x="212" y="107.6">SKY13388</text>
<text x="215.2" y="105.1">U11</text>
<text x="219.6" y="141.9">U4</text>
<text x="219.6" y="144.4">TRF37A75</text>
<text x="53.3" y="166">U9</text>
<text x="53.7" y="168.6">TQP7M9105</text>
</g>
<g font-size="2.1" fill="#848400">
<text x="268.6" y="40.4">RF_IN</text>
<text x="276.3" y="95">V2</text>
<text x="276.3" y="100.1">V1</text>
<text x="276.3" y="105.2">Y2</text>
<text x="276.3" y="110.2">Y1</text>
<text x="179.8" y="144.4" transform="rotate(-90 179.8 144.4)">RF_OUT</text>
</g>
<text font-size="2.1" fill="#008400" x="256.4" y="148.6">STAGE1_OUT</text>
<g font-size="2.1" fill="#840000">
<text x="178" y="184">Sheet: /RF Front End/</text>
<text x="178" y="181">Enhanced Radio Devices</text>
<text x="178" y="186.7">File: HAM_RF.sch</text>
<text x="178" y="196.9">KiCad E.D.A. kicad 4.0.0-rc1-stable</text>
<text x="178" y="194.1">Size: A4</text>
<text x="200" y="194.1">Date: 2016-02-03</text>
<text x="263" y="194.1">Rev:</text>
<text x="263" y="196.9">Id: 3/4</text>
</g>
<g font-size="1.8" fill="#840000">
<text x="35" y="11.9">1</text>
<text x="85" y="11.9">2</text>
<text x="135" y="11.9">3</text>
<text x="185" y="11.9">4</text>
<text x="235" y="11.9">5</text>
<text x="285" y="11.9">6</text>
<text x="10.4" y="35.9">A</text>
<text x="206.8" y="33" transform="rotate(-90 206.8 33)">13</text>
<text x="213.1" y="33" transform="rotate(-90 213.1 33)">12</text>
<text x="220.7" y="33" transform="rotate(-90 220.7 33)">11</text>
<text x="227.1" y="33" transform="rotate(-90 227.1 33)">10</text>
<text x="285.4" y="35.9">A</text>
<text x="196.4" y="39.4">1</text>
<text x="237" y="39.4">9</text>
<text x="49" y="43.2">1</text>
<text x="69.4" y="43.2">3</text>
<text x="196.4" y="45.7">2</text>
<text x="237" y="45.7">8</text>
<text x="59.4" y="50.3" transform="rotate(-90 59.4 50.3)">2</text>
<text x="196.4" y="52.1">3</text>
<text x="237" y="52.1">7</text>
<text x="210.6" y="60.4" transform="rotate(-90 210.6 60.4)">4</text>
<text x="216.9" y="60.4" transform="rotate(-90 216.9 60.4)">5</text>
<text x="223.3" y="60.4" transform="rotate(-90 223.3 60.4)">6</text>
<text x="10.4" y="85.9">B</text>
<text x="285.4" y="85.9">B</text>
<text x="206.8" y="91.4" transform="rotate(-90 206.8 91.4)">13</text>
<text x="213.1" y="91.4" transform="rotate(-90 213.1 91.4)">12</text>
<text x="220.7" y="91.4" transform="rotate(-90 220.7 91.4)">11</text>
<text x="227.1" y="91.4" transform="rotate(-90 227.1 91.4)">10</text>
<text x="196.4" y="97.8">1</text>
<text x="237" y="97.8">9</text>
<text x="196.4" y="104.1">2</text>
<text x="237" y="104.1">8</text>
<text x="49" y="111.8">1</text>
<text x="69.4" y="111.8">3</text>
<text x="196.4" y="110.5">3</text>
<text x="237" y="110.5">7</text>
<text x="59.4" y="118.8" transform="rotate(-90 59.4 118.8)">2</text>
<text x="210.6" y="118.8" transform="rotate(-90 210.6 118.8)">4</text>
<text x="216.9" y="118.8" transform="rotate(-90 216.9 118.8)">5</text>
<text x="223.3" y="118.8" transform="rotate(-90 223.3 118.8)">6</text>
<text x="10.4" y="135.9">C</text>
<text x="285.4" y="135.9">C</text>
<text x="216.9" y="141.7" transform="rotate(-90 216.9 141.7)">1</text>
<text x="207.8" y="148.6">2</text>
<text x="230.7" y="148.6">7</text>
<text x="213.1" y="159.5" transform="rotate(-90 213.1 159.5)">5</text>
<text x="49" y="175.3">1</text>
<text x="69.4" y="175.3">3</text>
<text x="10.4" y="185.9">D</text>
<text x="59.4" y="182.3" transform="rotate(-90 59.4 182.3)">2</text>
<text x="285.4" y="185.9">D</text>
<text x="35" y="199.9">1</text>
<text x="85" y="199.9">2</text>
<text x="135" y="199.9">3</text>
<text x="185" y="199.9">4</text>
<text x="235" y="199.9">5</text>
<text x="285" y="199.9">6</text>
</g>
<g font-size="1.8" fill="#008484">
<text x="76.3" y="28">L6</text>
<text x="79.1" y="26.2">C26</text>
<text x="85.4" y="26.2">C32</text>
<text x="91.8" y="26.2">C46</text>
<text x="16.7" y="32.6">C23</text>
<text x="80.3" y="31.3">1n</text>
<text x="85.6" y="31.3">0u1</text>
<text x="93" y="31.3">1u</text>
<text x="162.9" y="33.8">C67</text>
<text x="243.3" y="31.3" transform="rotate(-90 243.3 31.3)">DNP</text>
<text x="247.1" y="31" transform="rotate(-90 247.1 31)">L30</text>
<text x="261.1" y="31.3" transform="rotate(-90 261.1 31.3)">DNP</text>
<text x="264.9" y="31" transform="rotate(-90 264.9 31)">L31</text>
<text x="16.9" y="37.6">100p</text>
<text x="21.3" y="41.4">L10</text>
<text x="37.1" y="41.4">L1</text>
<text x="76.6" y="38.2">100n</text>
<text x="80.3" y="41.4">L8</text>
<text x="95" y="41.4">L12</text>
<text x="110.2" y="41.4">L18</text>
<text x="125.5" y="41.4">L21</text>
<text x="140.7" y="41.4">L24</text>
<text x="156" y="41.4">L27</text>
<text x="162" y="38.9">100p</text>
<text x="200.4" y="40.3">RF1</text>
<text x="207.6" y="39.5" transform="rotate(-90 207.6 39.5)">GND</text>
<text x="214" y="39.5" transform="rotate(-90 214 39.5)">GND</text>
<text x="221.6" y="39.2" transform="rotate(-90 221.6 39.2)">ANT</text>
<text x="228" y="39.5" transform="rotate(-90 228 39.5)">GND</text>
<text x="230.6" y="40.3">RF4</text>
<text x="250.9" y="37.9" transform="rotate(-90 250.9 37.9)">100p</text>
<text x="256" y="38.1" transform="rotate(-90 256 38.1)">C77</text>
<text x="21.1" y="45.3">5.6n</text>
<text x="35.7" y="45.3">1ohm</text>
<text x="53.1" y="44.1">RFin</text>
<text x="60.3" y="46.2" transform="rotate(-90 60.3 46.2)">GND</text>
<text x="61.2" y="44.1">RFout</text>
<text x="79.5" y="45.3">3.6n</text>
<text x="95" y="45.3">12n</text>
<text x="110.2" y="45.3">24n</text>
<text x="125.5" y="45.3">33n</text>
<text x="140.7" y="45.3">33n</text>
<text x="155.9" y="45.3">24n</text>
<text x="200.4" y="46.6">RF2</text>
<text x="230.6" y="46.6">RF3</text>
<text x="16.7" y="50.3">C45</text>
<text x="32" y="50.3">C38</text>
<text x="84.2" y="50.3">C52</text>
<text x="99.4" y="50.3">C64</text>
<text x="114.6" y="50.3">C53</text>
<text x="129.9" y="50.3">C59</text>
<text x="145.1" y="50.3">C62</text>
<text x="200.4" y="53">VDD</text>
<text x="230" y="53">GND</text>
<text x="16.8" y="55.4">15p</text>
<text x="32" y="55.4">56p</text>
<text x="84.3" y="55.4">24p</text>
<text x="99.5" y="55.4">10p</text>
<text x="115.9" y="55.4">7p</text>
<text x="129.5" y="55.4">8.2p</text>
<text x="146.4" y="55.4">7p</text>
<text x="192.3" y="56.9">C31</text>
<text x="211.5" y="56.4" transform="rotate(-90 211.5 56.4)">EN</text>
<text x="217.8" y="56.4" transform="rotate(-90 217.8 56.4)">V1</text>
<text x="224.2" y="56.4" transform="rotate(-90 224.2 56.4)">V2</text>
<text x="192.3" y="61.9">0u1</text>
<text x="256" y="64.5" transform="rotate(-90 256 64.5)">C19</text>
<text x="261.1" y="64.4" transform="rotate(-90 261.1 64.4)">100p</text>
<text x="273.4" y="63">J1</text>
<text x="273.2" y="69.4">SMA_EDGE</text>
<text x="250.9" y="77" transform="rotate(-90 250.9 77)">DNP</text>
<text x="254.7" y="76.7" transform="rotate(-90 254.7 76.7)">L32</text>
<text x="260.5" y="77.5" transform="rotate(-90 260.5 77.5)">R9</text>
<text x="261" y="73.3" transform="rotate(-90 261 73.3)">10k</text>
<text x="79.1" y="94.8">C27</text>
<text x="85.4" y="94.8">C33</text>
<text x="91.8" y="94.8">C50</text>
<text x="76.3" y="96.6">L7</text>
<text x="80.3" y="99.9">1n</text>
<text x="85.6" y="99.9">0u1</text>
<text x="93" y="99.9">1u</text>
<text x="200.4" y="98.7">RF1</text>
<text x="207.6" y="97.9" transform="rotate(-90 207.6 97.9)">GND</text>
<text x="214" y="97.9" transform="rotate(-90 214 97.9)">GND</text>
<text x="221.6" y="97.6" transform="rotate(-90 221.6 97.6)">ANT</text>
<text x="228" y="97.9" transform="rotate(-90 228 97.9)">GND</text>
<text x="230.6" y="98.7">RF4</text>
<text x="16.7" y="103.7">C24</text>
<text x="76.6" y="106.8">100n</text>
<text x="162" y="107.5">100p</text>
<text x="162.9" y="102.4">C68</text>
<text x="200.4" y="105">RF2</text>
<text x="230.6" y="105">RF3</text>
<text x="16.9" y="108.8">100p</text>
<text x="21.3" y="113.8">15n</text>
<text x="21.8" y="110">L4</text>
<text x="36.3" y="113.8">3.6n</text>
<text x="37.1" y="110">L5</text>
<text x="53.1" y="112.6">RFin</text>
<text x="61.2" y="112.6">RFout</text>
<text x="79.5" y="113.8">6.2n</text>
<text x="79.8" y="110">L11</text>
<text x="95" y="113.8">18n</text>
<text x="95" y="110">L14</text>
<text x="110.2" y="113.8">47n</text>
<text x="110.2" y="110">L19</text>
<text x="125.5" y="113.8">75n</text>
<text x="125.5" y="110">L22</text>
<text x="140.7" y="113.8">75n</text>
<text x="140.7" y="110">L25</text>
<text x="155.9" y="113.8">47n</text>
<text x="156" y="110">L28</text>
<text x="200.4" y="111.4">VDD</text>
<text x="230" y="111.4">GND</text>
<text x="32" y="118.9">C44</text>
<text x="60.3" y="114.8" transform="rotate(-90 60.3 114.8)">GND</text>
<text x="84.2" y="118.9">C54</text>
<text x="99.4" y="118.9">C65</text>
<text x="114.6" y="118.9">C56</text>
<text x="129.9" y="118.9">C60</text>
<text x="145.1" y="118.9">C63</text>
<text x="192.3" y="115.3">C35</text>
<text x="211.5" y="114.8" transform="rotate(-90 211.5 114.8)">EN</text>
<text x="217.8" y="114.8" transform="rotate(-90 217.8 114.8)">V1</text>
<text x="224.2" y="114.8" transform="rotate(-90 224.2 114.8)">V2</text>
<text x="32.1" y="124">100p</text>
<text x="84.3" y="124">43p</text>
<text x="99.5" y="124">15p</text>
<text x="114.8" y="124">14p</text>
<text x="130" y="124">15p</text>
<text x="145.3" y="124">14p</text>
<text x="192.3" y="120.4">0u1</text>
<text x="191.6" y="132" transform="rotate(-90 191.6 132)">L301</text>
<text x="249.4" y="130.5">0u1</text>
<text x="274.5" y="130.3">C76</text>
<text x="221.5" y="134.6" transform="rotate(-90 221.5 134.6)">C74</text>
<text x="226.6" y="134.6" transform="rotate(-90 226.6 134.6)">0u1</text>
<text x="249.3" y="135.6">C75</text>
<text x="257.9" y="137.3">R8</text>
<text x="274.6" y="135.4">0u1</text>
<text x="191.6" y="142.4" transform="rotate(-90 191.6 142.4)">DNP</text>
<text x="237.9" y="142.6">L3</text>
<text x="245.8" y="142.6">220n</text>
<text x="258.1" y="143.1">1.8</text>
<text x="211.8" y="149.5">RFin</text>
<text x="217.8" y="148.5" transform="rotate(-90 217.8 148.5)">VCC</text>
<text x="222.5" y="149.5">RFout</text>
<text x="184.9" y="153.9" transform="rotate(-90 184.9 153.9)">DNP</text>
<text x="189.9" y="154.7" transform="rotate(-90 189.9 154.7)">C301</text>
<text x="197.6" y="154.5" transform="rotate(-90 197.6 154.5)">100p</text>
<text x="202.6" y="153.6" transform="rotate(-90 202.6 153.6)">C71</text>
<text x="214" y="155.4" transform="rotate(-90 214 155.4)">PWDN</text>
<text x="247.1" y="154.5" transform="rotate(-90 247.1 154.5)">100p</text>
<text x="252.2" y="153.6" transform="rotate(-90 252.2 153.6)">C73</text>
<text x="76.4" y="160.1">L15</text>
<text x="79.1" y="158.3">C30</text>
<text x="85.4" y="158.3">C37</text>
<text x="91.8" y="158.3">C51</text>
<text x="261.1" y="159.6" transform="rotate(-90 261.1 159.6)">DNP</text>
<text x="264.9" y="159.3" transform="rotate(-90 264.9 159.3)">L33</text>
<text x="16.7" y="167.2">C25</text>
<text x="80.3" y="163.4">1n</text>
<text x="85.6" y="163.4">0u1</text>
<text x="93" y="163.4">1u</text>
<text x="169.1" y="165.9">C70</text>
<text x="16.9" y="172.3">100p</text>
<text x="23.1" y="173.5">L9</text>
<text x="37.8" y="173.5">L13</text>
<text x="76.6" y="170.3">100n</text>
<text x="79.8" y="173.5">L16</text>
<text x="95" y="173.5">L17</text>
<text x="110.2" y="173.5">L20</text>
<text x="125.5" y="173.5">L23</text>
<text x="140.7" y="173.5">L26</text>
<text x="156" y="173.5">L29</text>
<text x="169.3" y="171">100p</text>
<text x="22.6" y="177.3">24n</text>
<text x="37.6" y="177.3">5.6n</text>
<text x="53.1" y="176.1">RFin</text>
<text x="60.3" y="178.3" transform="rotate(-90 60.3 178.3)">GND</text>
<text x="61.2" y="176.1">RFout</text>
<text x="79.7" y="177.3">12n</text>
<text x="95" y="177.3">33n</text>
<text x="110.2" y="177.3">82n</text>
<text x="125" y="177.3">120n</text>
<text x="140.2" y="177.3">120n</text>
<text x="155.9" y="177.3">82n</text>
<text x="16.7" y="182.4">C49</text>
<text x="33.2" y="182.4">C57</text>
<text x="84.2" y="182.4">C69</text>
<text x="99.4" y="182.4">C72</text>
<text x="114.6" y="182.4">C58</text>
<text x="129.9" y="182.4">C61</text>
<text x="145.1" y="182.4">C66</text>
<text x="16.8" y="187.5">43p</text>
<text x="33.4" y="187.5">180p</text>
<text x="84.3" y="187.5">68p</text>
<text x="99.5" y="187.5">27p</text>
<text x="114.8" y="187.5">20p</text>
<text x="130" y="187.5">24p</text>
<text x="145.3" y="187.5">20p</text>
</g>
<g font-size="1.4" fill="#840000">
<text x="73.4" y="27.3" transform="rotate(-90 73.4 27.3)">1</text>
<text x="73.4" y="40" transform="rotate(-90 73.4 40)">2</text>
<text x="190.2" y="56.5" transform="rotate(-90 190.2 56.5)">1</text>
<text x="190.2" y="61.6" transform="rotate(-90 190.2 61.6)">2</text>
<text x="254.9" y="66">1</text>
<text x="260" y="66">2</text>
<text x="262.6" y="70.5" transform="rotate(-90 262.6 70.5)">1</text>
<text x="266.8" y="66">SIG</text>
<text x="270.2" y="71.1">GND</text>
<text x="270.2" y="76.2">GND</text>
<text x="270.2" y="73.7">GND</text>
<text x="262.6" y="78.1" transform="rotate(-90 262.6 78.1)">2</text>
<text x="270.2" y="78.7">GND</text>
<text x="73.4" y="95.9" transform="rotate(-90 73.4 95.9)">1</text>
<text x="73.4" y="108.6" transform="rotate(-90 73.4 108.6)">2</text>
<text x="190.2" y="114.9" transform="rotate(-90 190.2 114.9)">1</text>
<text x="190.2" y="120" transform="rotate(-90 190.2 120)">2</text>
<text x="192.8" y="130.2" transform="rotate(-90 192.8 130.2)">1</text>
<text x="192.8" y="142.9" transform="rotate(-90 192.8 142.9)">2</text>
<text x="237.1" y="139.7">1</text>
<text x="249.8" y="139.7">2</text>
<text x="257.4" y="139.7">1</text>
<text x="265" y="139.7">2</text>
<text x="73.4" y="159.4" transform="rotate(-90 73.4 159.4)">1</text>
<text x="215.6" y="158.1" transform="rotate(-90 215.6 158.1)">9</text>
<text x="216.9" y="157.8" transform="rotate(-90 216.9 157.8)">8</text>
<text x="218.2" y="157.5" transform="rotate(-90 218.2 157.5)">3</text>
<text x="219.5" y="157.1" transform="rotate(-90 219.5 157.1)">6</text>
<text x="220.7" y="156.8" transform="rotate(-90 220.7 156.8)">4</text>
<text x="73.4" y="172.1" transform="rotate(-90 73.4 172.1)">2</text>
</g>
<g font-size="1.4" fill="#008484">
<text x="74.2" y="30" transform="rotate(-90 74.2 30)">1</text>
<text x="74.2" y="37.3" transform="rotate(-90 74.2 37.3)">2</text>
<text x="191" y="59.2" transform="rotate(-90 191 59.2)">1</text>
<text x="191" y="58.9" transform="rotate(-90 191 58.9)">2</text>
<text x="257.3" y="66.8">21</text>
<text x="263.4" y="75.4" transform="rotate(-90 263.4 75.4)">2</text>
<text x="263.4" y="73.2" transform="rotate(-90 263.4 73.2)">1</text>
<text x="74.2" y="98.6" transform="rotate(-90 74.2 98.6)">1</text>
<text x="74.2" y="105.9" transform="rotate(-90 74.2 105.9)">2</text>
<text x="15.4" y="118.8">C34</text>
<text x="191" y="117.6" transform="rotate(-90 191 117.6)">12</text>
<text x="15.6" y="123.5">24p</text>
<text x="193.5" y="132.9" transform="rotate(-90 193.5 132.9)">1</text>
<text x="193.5" y="140.2" transform="rotate(-90 193.5 140.2)">2</text>
<text x="239.8" y="140.5">1</text>
<text x="247.1" y="140.5">2</text>
<text x="260.1" y="140.5">1</text>
<text x="262.4" y="140.5">2</text>
<text x="216.4" y="154.2" transform="rotate(-90 216.4 154.2)">GND</text>
<text x="217.7" y="153.5" transform="rotate(-90 217.7 153.5)">GND</text>
<text x="218.9" y="152.9" transform="rotate(-90 218.9 152.9)">GND</text>
<text x="220.2" y="152.3" transform="rotate(-90 220.2 152.3)">GND</text>
<text x="221.5" y="151.7" transform="rotate(-90 221.5 151.7)">GND</text>
<text x="74.2" y="162.1" transform="rotate(-90 74.2 162.1)">1</text>
<text x="74.2" y="169.4" transform="rotate(-90 74.2 169.4)">2</text>
</g>
<g font-size="1.1" fill="#008484">
<text x="65.3" y="17.1">V_70CM</text>
<text x="185.7" y="49.1">+5V</text>
<text x="201" y="61.8">+5V</text>
<text x="65.5" y="85.7">V_1.2M</text>
<text x="185.7" y="107.5">+5V</text>
<text x="203.5" y="124">+5V</text>
<text x="268.2" y="122.5">VTX</text>
<text x="216.2" y="131.4">VTX</text>
<text x="65.9" y="149.2">V_2M</text>
</g>
</svg>
